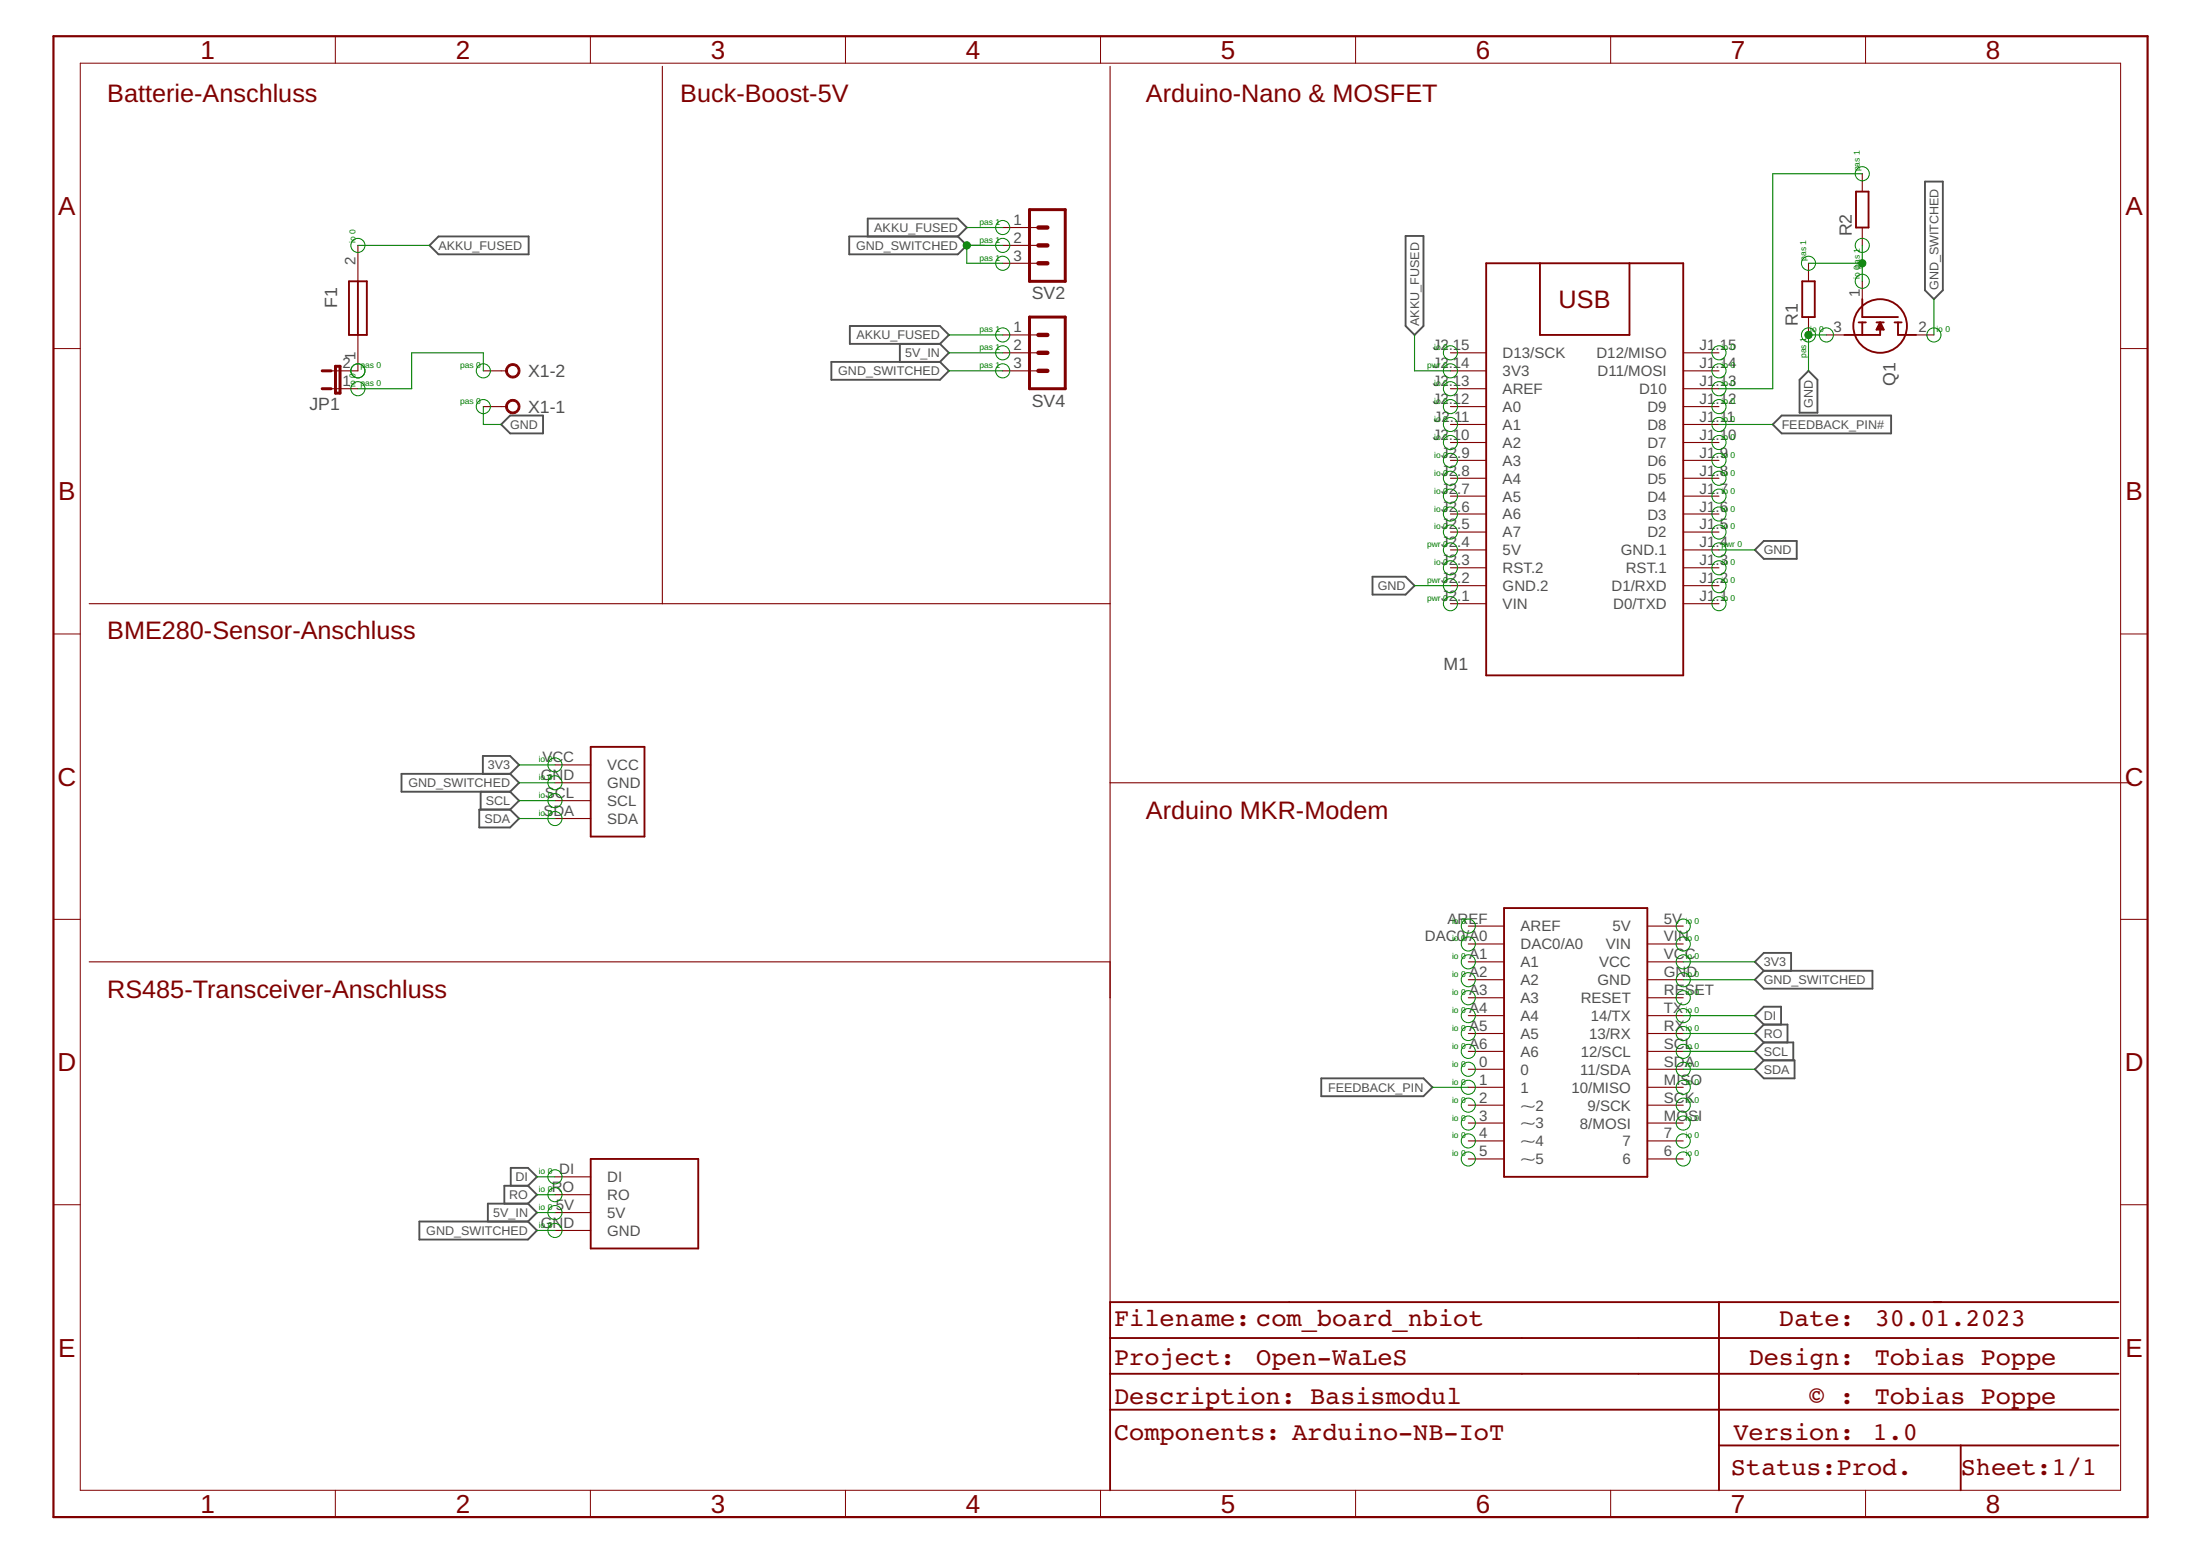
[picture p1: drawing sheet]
<svg xmlns="http://www.w3.org/2000/svg" width="297mm" height="210mm" viewBox="0 0 297 210" stroke-linecap="round" stroke-linejoin="round" font-family="sans-serif">
<g fill="none" stroke="#505050" stroke-width=".25">
<path d="M58 33.1l1.2-1.2h12.2v2.4h-12.2zM114.7 31.9h14.6l1.2 1.2-1.2 1.2h-14.6zM117.2 31.9v-2.4h12.1l1.2 1.2-1.2 1.2M189.8 31.9h2.4v12.1l-1.2 1.2-1.2-1.2zM259.9 24.5h2.4v14.7l-1.2 1.2-1.2-1.2zM67.7 57.3l1.2-1.2h4.4v2.4h-4.4zM112.2 48.9h14.7l1.2 1.2-1.2 1.2h-14.7zM114.7 44h12.2l1.2 1.2-1.2 1.2h-12.2zM121.5 46.4v2.5M126.9 46.4l1.2 1.2-1.2 1.3M240.6 56.1h14.7v2.4h-14.7l-1.2-1.2zM243 51.3l1.2-1.2 1.2 1.2v4.4h-2.4z"/>
<path d="M185.3 77.9h4.5l1.2 1.2-1.2 1.2h-4.5zM236.9 74.2l1.2-1.2h4.5v2.4h-4.5zM64.7 109.3h4.2l1.2 1.2-1.2 1.2h-4.2zM64.9 106.9v2.4M65.2 104.5v-2.5h3.7l1.2 1.3-1.2 1.2M68.9 104.5l1.2 1.2-1.2 1.2M68.9 104.5h-14.7v2.4h14.7M68.9 106.9l1.2 1.2-1.2 1.2M236.9 132.2l1.2-1.2h14.7v2.5h-14.7zM238.1 131l-1.2-1.2 1.2-1.2h3.7v2.4M238.1 138.3l-1.2-1.2 1.2-1.2h2.4v2.4M238.1 138.3h3.2v2.4"/>
<path d="M238.1 138.3l-1.2 1.2 1.2 1.2M178.4 145.6h13.8l1.2 1.2-1.2 1.2h-13.8zM238.1 140.7l-1.2 1.2 1.2 1.2M238.1 140.7h4v2.4M238.1 143.1h4.2v2.5h-4.2l-1.2-1.3zM56.6 164.9h14.7l1.2 1.2-1.2 1.2h-14.7zM69 160.1v-2.5h2.3l1.2 1.3-1.2 1.2M71.3 162.5l1.2 1.2-1.2 1.2M71.3 162.5h-5.4v2.4M71.3 160.1h-3.2v2.4M71.3 160.1l1.2 1.2-1.2 1.2"/>
</g>
<g fill="none" stroke="#800000" stroke-width=".15">
<path d="M89.4 9v72.5M149.9 9v166.8M48.3 33.1v4.9M135.4 30.7h4.8M135.4 33.1h4.8M135.4 35.5h4.8M244.2 35.5v2.5M251.4 23.5v2.4M251.4 30.7v2.4M251.4 38v2.4M44.7 52.5h3.6M48.3 45.2v4.9h-3.6"/>
<path d="M65.3 50.1h3.1M65.3 54.9h3.1M135.4 50.1h4.8M135.4 47.6h4.8M135.4 45.2h4.8M195.8 52.5h4.9M195.8 50.1h4.9M195.8 59.7h4.9M195.8 57.3h4.9M195.8 54.9h4.9M195.8 47.6h4.9M227.3 52.5h4.8"/>
<path d="M227.3 50.1h4.8M227.3 59.7h4.8M227.3 57.3h4.8M227.3 54.9h4.8M227.3 47.6h4.8M244.2 42.8v2.4M246.6 45.2h2.4M258.7 45.2h2.4M195.8 79.1h4.9M195.8 76.6h4.9M195.8 74.2h4.9M195.8 71.8h4.9"/>
<path d="M195.8 69.4h4.9M195.8 67h4.9M195.8 64.6h4.9M195.8 62.1h4.9M227.3 79.1h4.8M227.3 76.6h4.8M227.3 74.2h4.8M227.3 71.8h4.8M227.3 69.4h4.8M227.3 67h4.8M227.3 64.6h4.8M227.3 62.1h4.8"/>
<path d="M12 81.5h137.9M195.8 81.5h4.9M227.3 81.5h4.8M74.9 105.7h4.9M74.9 103.3h4.9M74.9 108.1h4.9M74.9 110.5h4.9M149.9 105.7h137.8M12 129.8h137.9M198.2 129.8h4.9M198.2 125h4.9M198.2 127.4h4.9"/>
<path d="M198.2 132.2h4.9M198.2 134.7h4.9M198.2 137.1h4.9M198.2 139.5h4.9M222.4 129.8h4.9M222.4 125h4.9M222.4 127.4h4.9M222.4 132.2h4.9M222.4 134.7h4.9M222.4 137.1h4.9M222.4 139.5h4.9M74.9 158.9h4.9"/>
<path d="M198.2 141.9h4.9M198.2 144.3h4.9M198.2 146.8h4.9M198.2 149.2h4.9M198.2 151.6h4.9M198.2 154h4.9M198.2 156.4h4.9M222.4 141.9h4.9M222.4 144.3h4.9M222.4 146.8h4.9M222.4 149.2h4.9M222.4 151.6h4.9"/>
<path d="M222.4 154h4.9M222.4 156.4h4.9M74.9 163.7h4.9M74.9 161.3h4.9M74.9 166.1h4.9"/>
</g>
<g fill="none" stroke="#800000" stroke-width=".25">
<path d="M47.1 38h2.4v7.2h-2.4zM48.3 38v7.2M200.7 35.5h26.6v55.7h-26.6zM207.9 35.5v9.7h12.1v-9.7M243.3 38h1.7v4.8h-1.7zM250.6 25.9h1.7v4.8h-1.7zM251 43.5h.9M251.4 40.4v2.4h4.9M251.4 43.5v1.7M253.4 43.5h.9M253.4 44.3h.9M253.6 44.1h.5"/>
<path d="M253.7 43.9h.3M253.8 43.7h.1M253.9 43.5v1.7h-4.9M253.9 43.5l.4 1h-.9zM255.8 43.5h1M256.3 43.5v1.7h2.4M79.8 100.8h7.2v12.1h-7.2zM203.1 122.6h19.3v36.3h-19.3zM79.8 156.4h14.5v12.1h-14.5zM232.1 175.8v25.4M286 175.8h-136.1v25.4M149.9 180.6h136.1"/>
<path d="M149.9 185.4h136.1M149.9 190.3h136.1M232.1 195.1h53.9M264.7 195.1v6.1"/>
<circle cx="253.9" cy="44" r="3.6"/>
</g>
<path d="M139 28.3h4.8v9.7h-4.8zM43.5 52.5h1.2M43.5 50.1h1.2M45.3 49.4h.6v3.7h-.6zM139 42.8h4.8v9.7h-4.8z" fill="none" stroke="#800000" stroke-width=".4"/>
<g fill="#800000" stroke="#800000" stroke-width=".14">
<path d="M68.5 54.3a.97 .97 0 0 1 1.5 0 .97 .97 0 0 1-.5 1.5 .97 .97 0 0 1-1.2-.9h.2a.74 .74 0 0 1 1.1-.6 .74 .74 0 0 1 .1 1.2 .74 .74 0 0 1-1.2-.4v-.2h-.2z" fill-rule="evenodd"/>
<path d="M68.7 49.3a.98 .98 0 0 1 1.4 .3 .98 .98 0 0 1-.6 1.4 .98 .98 0 0 1-1.2-.9h.2a.73 .73 0 0 1 1.1-.7 .73 .73 0 0 1 .1 1.3 .73 .73 0 0 1-1.2-.4v-.2h-.2v-.4z" fill-rule="evenodd"/>
</g>
<path d="M140.2 35.5h1.2M140.2 33.1h1.2M140.2 30.7h1.2M140.2 50.1h1.2M140.2 47.6h1.2M140.2 45.2h1.2" fill="none" stroke="#800000" stroke-width=".59"/>
<path d="M7.2 4.9h282.8v199.9h-282.8z" fill="none" stroke="#800000" stroke-width=".3"/>
<g fill="none" stroke="#800000" stroke-width=".14">
<path d="M10.8 8.5h275.5v192.7h-275.5zM45.3 4.9v3.6M79.7 4.9v3.6M114.2 4.9v3.6M148.6 4.9v3.6M183 4.9v3.6M217.5 4.9v3.6M251.9 4.9v3.6M7.2 47.1h3.6M286.3 47.1h3.7M7.2 85.6h3.6M286.3 85.6h3.7"/>
<path d="M7.2 124.1h3.6M286.3 124.1h3.7M7.2 162.6h3.6M286.3 162.6h3.7M45.3 201.2v3.6M79.7 201.2v3.6M114.2 201.2v3.6M148.6 201.2v3.6M183 201.2v3.6M217.5 201.2v3.6M251.9 201.2v3.6"/>
</g>
<g fill="none" stroke="#008000" stroke-width=".14">
<circle cx="48.3" cy="33.1" r=".95"/>
<circle cx="135.4" cy="30.7" r=".95"/>
<circle cx="135.4" cy="33.1" r=".95"/>
<circle cx="135.4" cy="35.5" r=".95"/>
<circle cx="244.2" cy="35.5" r=".95"/>
<circle cx="251.4" cy="23.5" r=".95"/>
<circle cx="251.4" cy="33.1" r=".95"/>
<circle cx="251.4" cy="38" r=".95"/>
<circle cx="48.3" cy="52.5" r=".95"/>
<circle cx="48.3" cy="50.1" r=".95"/>
<circle cx="65.3" cy="54.9" r=".95"/>
<circle cx="65.3" cy="50.1" r=".95"/>
<circle cx="135.4" cy="47.6" r=".95"/>
<circle cx="135.4" cy="45.2" r=".95"/>
<circle cx="135.4" cy="50.1" r=".95"/>
<circle cx="195.8" cy="47.6" r=".95"/>
<circle cx="195.8" cy="54.9" r=".95"/>
<circle cx="195.8" cy="52.5" r=".95"/>
<circle cx="195.8" cy="59.7" r=".95"/>
<circle cx="195.8" cy="57.3" r=".95"/>
<circle cx="195.8" cy="50.1" r=".95"/>
<circle cx="232.1" cy="47.6" r=".95"/>
<circle cx="232.1" cy="59.7" r=".95"/>
<circle cx="232.1" cy="57.3" r=".95"/>
<circle cx="232.1" cy="54.9" r=".95"/>
<circle cx="232.1" cy="52.5" r=".95"/>
<circle cx="232.1" cy="50.1" r=".95"/>
<circle cx="244.2" cy="45.2" r=".95"/>
<circle cx="246.6" cy="45.2" r=".95"/>
<circle cx="261.1" cy="45.2" r=".95"/>
<circle cx="195.8" cy="62.1" r=".95"/>
<circle cx="195.8" cy="76.6" r=".95"/>
<circle cx="195.8" cy="67" r=".95"/>
<circle cx="195.8" cy="79.1" r=".95"/>
<circle cx="195.8" cy="71.8" r=".95"/>
<circle cx="195.8" cy="74.2" r=".95"/>
<circle cx="195.8" cy="64.6" r=".95"/>
<circle cx="195.8" cy="69.4" r=".95"/>
<circle cx="232.1" cy="76.6" r=".95"/>
<circle cx="232.1" cy="62.1" r=".95"/>
<circle cx="232.1" cy="71.8" r=".95"/>
<circle cx="232.1" cy="64.6" r=".95"/>
<circle cx="232.1" cy="74.2" r=".95"/>
<circle cx="232.1" cy="69.4" r=".95"/>
<circle cx="232.1" cy="79.1" r=".95"/>
<circle cx="232.1" cy="67" r=".95"/>
<circle cx="195.8" cy="81.5" r=".95"/>
<circle cx="232.1" cy="81.5" r=".95"/>
<circle cx="74.9" cy="110.5" r=".95"/>
<circle cx="74.9" cy="103.3" r=".95"/>
<circle cx="74.9" cy="108.1" r=".95"/>
<circle cx="74.9" cy="105.7" r=".95"/>
<circle cx="198.2" cy="137.1" r=".95"/>
<circle cx="198.2" cy="132.2" r=".95"/>
<circle cx="198.2" cy="139.5" r=".95"/>
<circle cx="198.2" cy="134.7" r=".95"/>
<circle cx="198.2" cy="129.8" r=".95"/>
<circle cx="198.2" cy="125" r=".95"/>
<circle cx="198.2" cy="127.4" r=".95"/>
<circle cx="227.3" cy="134.7" r=".95"/>
<circle cx="227.3" cy="139.5" r=".95"/>
<circle cx="227.3" cy="137.1" r=".95"/>
<circle cx="227.3" cy="132.2" r=".95"/>
<circle cx="227.3" cy="129.8" r=".95"/>
<circle cx="227.3" cy="127.4" r=".95"/>
<circle cx="227.3" cy="125" r=".95"/>
<circle cx="74.9" cy="158.9" r=".95"/>
<circle cx="198.2" cy="144.3" r=".95"/>
<circle cx="198.2" cy="141.9" r=".95"/>
<circle cx="198.2" cy="149.2" r=".95"/>
<circle cx="198.2" cy="151.6" r=".95"/>
<circle cx="198.2" cy="154" r=".95"/>
<circle cx="198.2" cy="146.8" r=".95"/>
<circle cx="198.2" cy="156.4" r=".95"/>
<circle cx="227.3" cy="156.4" r=".95"/>
<circle cx="227.3" cy="154" r=".95"/>
<circle cx="227.3" cy="149.2" r=".95"/>
<circle cx="227.3" cy="141.9" r=".95"/>
<circle cx="227.3" cy="151.6" r=".95"/>
<circle cx="227.3" cy="146.8" r=".95"/>
<circle cx="227.3" cy="144.3" r=".95"/>
<circle cx="74.9" cy="161.3" r=".95"/>
<circle cx="74.9" cy="166.1" r=".95"/>
<circle cx="74.9" cy="163.7" r=".95"/>
</g>
<g fill="none" stroke="#008000" stroke-width=".15">
<path d="M48.3 33.1h9.7M130.5 30.7h4.9M135.4 33.1h-4.9v2.4h4.9M244.2 35.5h7.2M251.4 23.5h-12v29h-7.3M251.4 33.1v4.9M65.3 50.1v-2.5h-9.7v4.9h-7.3M65.3 54.9v2.4h2.4M128.1 47.6h7.3M128.1 50.1h7.3M128.1 45.2h7.3M191 45.2v4.9h4.8"/>
<path d="M232.1 57.3h7.3M246.6 45.2h-2.4v4.9M261.1 40.4v4.8M191 79.1h4.8M232.1 74.2h4.8M70.1 105.7h4.8M70.1 108.1h4.8M70.1 110.5h4.8M70.1 103.3h4.8M227.3 132.2h9.6M227.3 129.8h9.6M227.3 137.1h9.6"/>
<path d="M227.3 139.5h9.6M72.5 158.9h2.4M193.4 146.8h4.8M227.3 141.9h9.6M227.3 144.3h9.6M72.5 163.7h2.4M72.5 166.1h2.4M72.5 161.3h2.4"/>
</g>
<g fill="#008000" stroke="#008000" stroke-width=".14">
<circle cx="130.5" cy="33.1" r=".49"/>
<circle cx="244.2" cy="45.2" r=".49"/>
<circle cx="251.4" cy="35.5" r=".49"/>
</g>
<g font-size="3.5" fill="#800000">
<text x="27.1" y="7.9">1</text>
<text x="61.5" y="7.9">2</text>
<text x="96" y="7.9">3</text>
<text x="130.4" y="7.9">4</text>
<text x="164.8" y="7.9">5</text>
<text x="199.3" y="7.9">6</text>
<text x="233.7" y="7.9">7</text>
<text x="268.1" y="7.9">8</text>
<text x="7.9" y="29">A</text>
<text x="287" y="29">A</text>
<text x="7.9" y="67.5">B</text>
<text x="287" y="67.5">B</text>
<text x="7.8" y="106.1">C</text>
<text x="286.9" y="106.1">C</text>
<text x="7.8" y="144.6">D</text>
<text x="286.9" y="144.6">D</text>
<text x="7.9" y="183.1">E</text>
<text x="287" y="183.1">E</text>
<text x="27.1" y="204.2">1</text>
<text x="61.5" y="204.2">2</text>
<text x="96" y="204.2">3</text>
<text x="130.4" y="204.2">4</text>
<text x="164.8" y="204.2">5</text>
<text x="199.3" y="204.2">6</text>
<text x="233.7" y="204.2">7</text>
<text x="268.1" y="204.2">8</text>
</g>
<g font-size="3.4" fill="#800000">
<text x="14.5" y="13.8">Batterie-Anschluss</text>
<text x="91.8" y="13.8">Buck-Boost-5V</text>
<text x="154.7" y="13.8">Arduino-Nano &amp; MOSFET</text>
<text x="210.4" y="41.6">USB</text>
<text x="14.5" y="86.3">BME280-Sensor-Anschluss</text>
<text x="154.7" y="110.5">Arduino MKR-Modem</text>
<text x="14.5" y="134.7">RS485-Transceiver-Anschluss</text>
<text x="150.4" y="178.9">Filename: com_board_nbiot</text>
<text x="240.2" y="178.9">Date:</text>
<text x="253.1" y="178.9">30.01.2023</text>
<text x="150.4" y="184.2">Project:</text>
<text x="169.6" y="184.2">Open-WaLeS</text>
<text x="236.1" y="184.2">Design:</text>
<text x="253.1" y="184.2">Tobias Poppe</text>
<text x="150.4" y="189.5">Description: Basismodul</text>
<text x="244.3" y="189.5">© :</text>
<text x="253.1" y="189.5">Tobias Poppe</text>
<text x="150.4" y="194.3">Components: Arduino-NB-IoT</text>
<text x="234" y="194.3">Version:</text>
<text x="252.8" y="194.3">1.0</text>
<text x="233.7" y="199.2">Status:Prod.</text>
<text x="264.7" y="199.2">Sheet:1/1</text>
</g>
<g font-size="2.4" fill="#505050">
<text x="250" y="31.9" transform="rotate(-90 250 31.9)">R2</text>
<text x="45.5" y="41.6" transform="rotate(-90 45.5 41.6)">F1</text>
<text x="139.3" y="40.4">SV2</text>
<text x="242.8" y="44" transform="rotate(-90 242.8 44)">R1</text>
<text x="71.3" y="50.9">X1-2</text>
<text x="255.9" y="52" transform="rotate(-90 255.9 52)">Q1</text>
<text x="41.8" y="55.4">JP1</text>
<text x="71.3" y="55.7">X1-1</text>
<text x="139.3" y="54.9">SV4</text>
<text x="194.9" y="90.4">M1</text>
</g>
<g font-size="2" fill="#505050">
<text x="48" y="35.7" transform="rotate(-90 48 35.7)">2</text>
<text x="136.9" y="30.4">1</text>
<text x="136.9" y="32.8">2</text>
<text x="136.9" y="35.2">3</text>
<text x="251.1" y="40" transform="rotate(-90 251.1 40)">1</text>
<text x="136.9" y="44.9">1</text>
<text x="136.9" y="47.3">2</text>
<text x="193.5" y="47.3">J2.15</text>
<text x="229.5" y="47.3">J1.15</text>
<text x="247.6" y="44.9">3</text>
<text x="259" y="44.9">2</text>
<text x="46.2" y="52.1">1</text>
<text x="46.2" y="49.7">2</text>
<text x="48" y="48.6" transform="rotate(-90 48 48.6)">1</text>
<text x="136.9" y="49.7">3</text>
<text x="193.5" y="52.1">J2.13</text>
<text x="193.5" y="49.7">J2.14</text>
<text x="202.9" y="53.2">AREF</text>
<text x="202.9" y="50.8">3V3</text>
<text x="202.9" y="48.4">D13/SCK</text>
<text x="215.6" y="48.4">D12/MISO</text>
<text x="215.7" y="50.8">D11/MOSI</text>
<text x="221.3" y="53.2">D10</text>
<text x="229.5" y="52.1">J1.13</text>
<text x="229.5" y="49.7">J1.14</text>
<text x="193.5" y="59.4">J2.10</text>
<text x="193.5" y="54.5">J2.12</text>
<text x="193.6" y="57">J2.11</text>
<text x="202.9" y="58">A1</text>
<text x="202.9" y="55.6">A0</text>
<text x="222.4" y="58">D8</text>
<text x="222.4" y="55.6">D9</text>
<text x="229.5" y="59.4">J1.10</text>
<text x="229.5" y="57">J1.11</text>
<text x="229.5" y="54.5">J1.12</text>
<text x="194.6" y="64.2">J2.8</text>
<text x="194.6" y="61.8">J2.9</text>
<text x="202.9" y="65.3">A4</text>
<text x="202.9" y="62.9">A3</text>
<text x="202.9" y="60.4">A2</text>
<text x="222.4" y="65.3">D5</text>
<text x="222.4" y="62.9">D6</text>
<text x="222.4" y="60.5">D7</text>
<text x="229.5" y="64.2">J1.8</text>
<text x="229.5" y="61.8">J1.9</text>
<text x="194.6" y="71.5">J2.5</text>
<text x="194.6" y="69.1">J2.6</text>
<text x="194.6" y="66.6">J2.7</text>
<text x="202.9" y="70.1">A6</text>
<text x="202.9" y="67.7">A5</text>
<text x="222.4" y="70.1">D3</text>
<text x="222.4" y="67.7">D4</text>
<text x="229.5" y="71.5">J1.5</text>
<text x="229.5" y="69.1">J1.6</text>
<text x="229.5" y="66.6">J1.7</text>
<text x="194.6" y="76.3">J2.3</text>
<text x="194.6" y="73.9">J2.4</text>
<text x="202.9" y="77.4">RST.2</text>
<text x="202.9" y="75">5V</text>
<text x="202.9" y="72.5">A7</text>
<text x="218.8" y="75">GND.1</text>
<text x="219.5" y="77.4">RST.1</text>
<text x="222.4" y="72.5">D2</text>
<text x="229.5" y="76.3">J1.3</text>
<text x="229.5" y="73.9">J1.4</text>
<text x="194.6" y="81.1">J2.1</text>
<text x="194.6" y="78.7">J2.2</text>
<text x="202.9" y="82.2">VIN</text>
<text x="202.9" y="79.8">GND.2</text>
<text x="217.6" y="79.8">D1/RXD</text>
<text x="217.8" y="82.2">D0/TXD</text>
<text x="229.5" y="81.1">J1.1</text>
<text x="229.5" y="78.7">J1.2</text>
<text x="73" y="105.3">GND</text>
<text x="73.2" y="102.9">VCC</text>
<text x="73.6" y="107.7">SCL</text>
<text x="82" y="104">VCC</text>
<text x="82" y="106.4">GND</text>
<text x="73.4" y="110.2">SDA</text>
<text x="82" y="108.8">SCL</text>
<text x="82" y="111.2">SDA</text>
<text x="195.4" y="124.7">AREF</text>
<text x="205.3" y="125.7">AREF</text>
<text x="217.7" y="125.7">5V</text>
<text x="224.6" y="124.7">5V</text>
<text x="192.4" y="127.1">DAC0/A0</text>
<text x="198.4" y="129.5">A1</text>
<text x="198.4" y="131.9">A2</text>
<text x="205.3" y="128.1">DAC0/A0</text>
<text x="205.3" y="130.6">A1</text>
<text x="215.9" y="130.6">VCC</text>
<text x="216.8" y="128.2">VIN</text>
<text x="224.6" y="131.9">GND</text>
<text x="224.6" y="129.5">VCC</text>
<text x="224.6" y="127.1">VIN</text>
<text x="198.4" y="134.3">A3</text>
<text x="198.4" y="136.8">A4</text>
<text x="205.3" y="133">A2</text>
<text x="205.3" y="135.4">A3</text>
<text x="205.3" y="137.8">A4</text>
<text x="213.4" y="135.4">RESET</text>
<text x="214.8" y="137.8">14/TX</text>
<text x="215.7" y="133">GND</text>
<text x="224.6" y="136.8">TX</text>
<text x="224.6" y="134.3">RESET</text>
<text x="198.4" y="139.2">A5</text>
<text x="198.4" y="141.6">A6</text>
<text x="205.3" y="140.2">A5</text>
<text x="205.3" y="142.7">A6</text>
<text x="213.4" y="142.7">12/SCL</text>
<text x="214.5" y="140.2">13/RX</text>
<text x="224.6" y="141.6">SCL</text>
<text x="224.6" y="139.2">RX</text>
<text x="199.7" y="144">0</text>
<text x="199.7" y="146.4">1</text>
<text x="199.7" y="148.8">2</text>
<text x="205.3" y="145.1">0</text>
<text x="205.3" y="147.5">1</text>
<text x="205.3" y="149.9">⁓2</text>
<text x="212.2" y="147.5">10/MISO</text>
<text x="213.3" y="145.1">11/SDA</text>
<text x="214.3" y="149.9">9/SCK</text>
<text x="224.6" y="148.8">SCK</text>
<text x="224.6" y="146.4">MISO</text>
<text x="224.6" y="144">SDA</text>
<text x="199.7" y="151.3">3</text>
<text x="199.7" y="153.7">4</text>
<text x="205.3" y="152.3">⁓3</text>
<text x="205.3" y="154.7">⁓4</text>
<text x="213.3" y="152.3">8/MOSI</text>
<text x="219.1" y="154.8">7</text>
<text x="224.6" y="153.7">7</text>
<text x="224.6" y="151.3">MOSI</text>
<text x="74.5" y="160.9">RO</text>
<text x="75.5" y="158.5">DI</text>
<text x="82" y="159.6">DI</text>
<text x="82" y="162">RO</text>
<text x="199.7" y="156.1">5</text>
<text x="205.3" y="157.2">⁓5</text>
<text x="219.1" y="157.2">6</text>
<text x="224.6" y="156.1">6</text>
<text x="73" y="165.8">GND</text>
<text x="75.1" y="163.3">5V</text>
<text x="82" y="164.4">5V</text>
<text x="82" y="166.8">GND</text>
</g>
<g font-size="1.7" fill="#505050">
<text x="59.2" y="33.7">AKKU_FUSED</text>
<text x="115.6" y="33.7">GND_SWITCHED</text>
<text x="118" y="31.3">AKKU_FUSED</text>
<text x="261.7" y="39.2" transform="rotate(-90 261.7 39.2)">GND_SWITCHED</text>
<text x="115.6" y="45.8">AKKU_FUSED</text>
<text x="191.6" y="44" transform="rotate(-90 191.6 44)">AKKU_FUSED</text>
<text x="113.2" y="50.7">GND_SWITCHED</text>
<text x="122.2" y="48.2">5V_IN</text>
<text x="68.9" y="57.9">GND</text>
<text x="240.6" y="57.9">FEEDBACK_PIN#</text>
<text x="244.8" y="55" transform="rotate(-90 244.8 55)">GND</text>
<text x="238.1" y="74.8">GND</text>
<text x="186" y="79.7">GND</text>
<text x="55.1" y="106.3">GND_SWITCHED</text>
<text x="65.9" y="103.8">3V3</text>
<text x="65.4" y="111.1">SDA</text>
<text x="65.6" y="108.7">SCL</text>
<text x="238.1" y="130.4">3V3</text>
<text x="238.1" y="132.9">GND_SWITCHED</text>
<text x="238.1" y="137.7">DI</text>
<text x="238.1" y="142.5">SCL</text>
<text x="238.1" y="140.1">RO</text>
<text x="179.3" y="147.4">FEEDBACK_PIN</text>
<text x="238.1" y="144.9">SDA</text>
<text x="68.8" y="161.9">RO</text>
<text x="69.6" y="159.5">DI</text>
<text x="57.6" y="166.7">GND_SWITCHED</text>
<text x="66.6" y="164.3">5V_IN</text>
</g>
<g font-size="1.1" fill="#008000">
<text x="251.1" y="23.1" transform="rotate(-90 251.1 23.1)">pas 1</text>
<text x="48" y="32.8" transform="rotate(-90 48 32.8)">io 0</text>
<text x="132.2" y="30.4">pas 1</text>
<text x="132.2" y="32.8">pas 1</text>
<text x="132.2" y="35.2">pas 1</text>
<text x="243.8" y="35.2" transform="rotate(-90 243.8 35.2)">pas 1</text>
<text x="251.1" y="37.6" transform="rotate(-90 251.1 37.6)">io 0pas 1</text>
<text x="132.2" y="44.9">pas 1</text>
<text x="132.2" y="47.3">pas 1</text>
<text x="193.6" y="47.3">io 0</text>
<text x="232.4" y="47.3">io 0</text>
<text x="244.4" y="44.9">io 0</text>
<text x="261.4" y="44.9">io 0</text>
<text x="48" y="52.2" transform="rotate(-90 48 52.2)">io 0</text>
<text x="48.7" y="52.1">pas 0</text>
<text x="48.7" y="49.7">pas 0</text>
<text x="62.1" y="49.7">pas 0</text>
<text x="132.2" y="49.7">pas 1</text>
<text x="192.7" y="49.7">pwr 0</text>
<text x="193.6" y="52.1">io 0</text>
<text x="232.4" y="52.1">io 0</text>
<text x="232.4" y="49.7">io 0</text>
<text x="243.8" y="48.3" transform="rotate(-90 243.8 48.3)">pas 1</text>
<text x="62.1" y="54.5">pas 0</text>
<text x="193.6" y="59.4">io 0</text>
<text x="193.6" y="57">io 0</text>
<text x="193.6" y="54.5">io 0</text>
<text x="232.4" y="59.4">io 0</text>
<text x="232.4" y="57">io 0</text>
<text x="232.4" y="54.5">io 0</text>
<text x="193.6" y="64.2">io 0</text>
<text x="193.6" y="61.8">io 0</text>
<text x="232.4" y="64.2">io 0</text>
<text x="232.4" y="61.8">io 0</text>
<text x="193.6" y="71.5">io 0</text>
<text x="193.6" y="69.1">io 0</text>
<text x="193.6" y="66.6">io 0</text>
<text x="232.4" y="71.5">io 0</text>
<text x="232.4" y="69.1">io 0</text>
<text x="232.4" y="66.6">io 0</text>
<text x="192.7" y="73.9">pwr 0</text>
<text x="193.6" y="76.3">io 0</text>
<text x="232.4" y="76.3">io 0</text>
<text x="232.4" y="73.9">pwr 0</text>
<text x="192.7" y="81.1">pwr 0</text>
<text x="192.7" y="78.7">pwr 0</text>
<text x="232.4" y="81.1">io 0</text>
<text x="232.4" y="78.7">io 0</text>
<text x="72.7" y="102.9">io 0</text>
<text x="72.7" y="105.3">io 0</text>
<text x="72.7" y="107.7">io 0</text>
<text x="72.7" y="110.2">io 0</text>
<text x="196.1" y="124.7">io 0</text>
<text x="227.6" y="124.7">io 0</text>
<text x="196.1" y="127.1">io 0</text>
<text x="196.1" y="129.5">io 0</text>
<text x="196.1" y="131.9">io 0</text>
<text x="227.6" y="131.9">io 0</text>
<text x="227.6" y="129.5">io 0</text>
<text x="227.6" y="127.1">io 0</text>
<text x="196.1" y="134.3">io 0</text>
<text x="196.1" y="136.8">io 0</text>
<text x="227.6" y="136.8">io 0</text>
<text x="227.6" y="134.3">io 0</text>
<text x="196.1" y="139.2">io 0</text>
<text x="196.1" y="141.6">io 0</text>
<text x="227.6" y="141.6">io 0</text>
<text x="227.6" y="139.2">io 0</text>
<text x="196.1" y="144">io 0</text>
<text x="196.1" y="146.4">io 0</text>
<text x="196.1" y="148.8">io 0</text>
<text x="227.6" y="148.8">io 0</text>
<text x="227.6" y="146.4">io 0</text>
<text x="227.6" y="144">io 0</text>
<text x="196.1" y="151.3">io 0</text>
<text x="196.1" y="153.7">io 0</text>
<text x="227.6" y="153.7">io 0</text>
<text x="227.6" y="151.3">io 0</text>
<text x="72.7" y="158.5">io 0</text>
<text x="72.7" y="160.9">io 0</text>
<text x="196.1" y="156.1">io 0</text>
<text x="227.6" y="156.1">io 0</text>
<text x="72.7" y="163.3">io 0</text>
<text x="72.7" y="165.8">io 0</text>
</g>
</svg>
